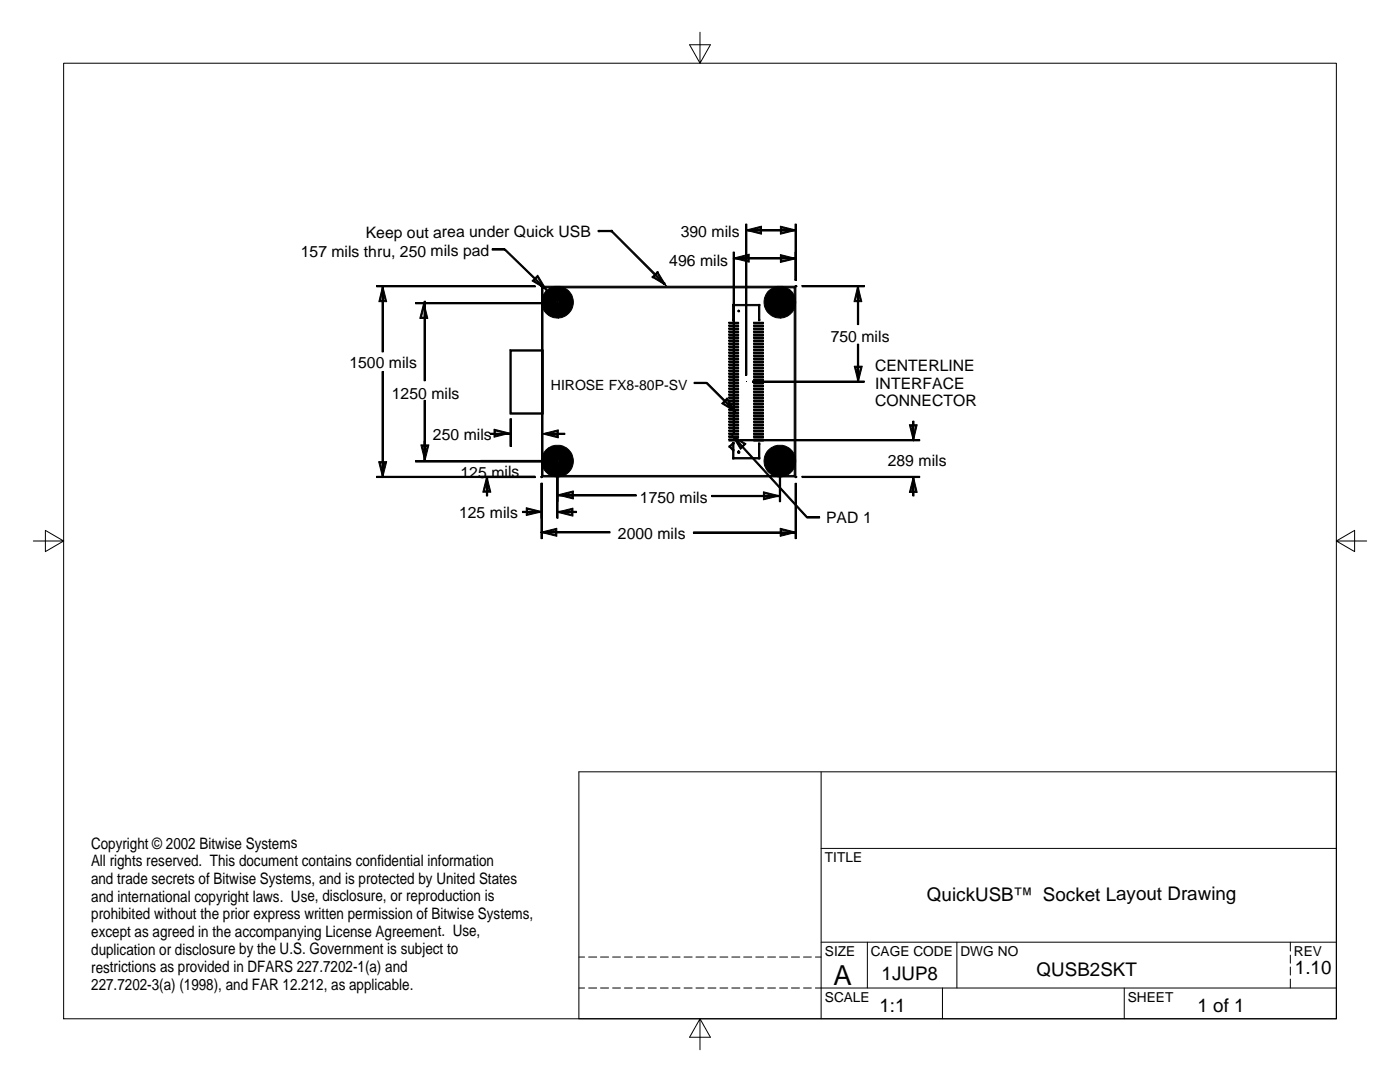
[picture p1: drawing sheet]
<svg xmlns="http://www.w3.org/2000/svg" width="279mm" height="216mm" viewBox="0 0 279 216" stroke-linecap="round" stroke-linejoin="round" font-family="sans-serif">
<g fill="none" stroke="#000" stroke-width=".2">
<path d="M12.7 12.6h254v190.7h-254zM139.7 6.4v6.2l2.1-3.7h-4.2l2.1 3.7M75.1 57h31.7v.2h-31.7zM76.2 57.1h.3v13.1h-.3zM76.4 58.1l.5 1.8h-1zM76.4 57l.8 3.2h-1.6zM98.2 49.7h2.6v.2h-2.6zM100.7 49.9l.1-.2 8.3 8-.1 .2zM106.2 56l1.1-1.1 1.7 2.8zM107.3 55.3l.9 1.7-1.6-1zM108 57l.2 .1v.2l-.3-.1zM108.1 57.1h50.7v38.1h-50.7z"/>
<path d="M108.1 57.1h.1M108.4 57.4h50.1v37.5h-50.1zM119.4 46h.2v.2h-.2zM119.5 46h2.5v.2h-2.5zM121.9 46h.3v.2h-.3zM122.1 46l10.6 10.5-.2 .2-10.5-10.5zM130.1 55.3l1.1-1.1 1.7 2.8zM130.2 55.2h.2v.2h-.2zM130.5 55.2l.7-.6 1 1.7zM131.1 54.3h.3v.2h-.3zM132.4 56.5h.3v.2h-.3zM146.3 50.3h.3v36.3h-.3z"/>
<path d="M146.3 51.5l3.2-.8v1.6zM146.4 51.4h12.4v.3h-12.4zM147.4 51.5l1.9-.4v.9zM148.8 44.7h.3v30.2h-.3zM148.8 45.9l3.2-.8v1.6zM149.2 45.8h9.6v.3h-9.6zM149.8 45.9l1.9-.4v.9zM155.7 50.8l3.3 .8-3.3 .8zM155.7 45.1l3.3 .8-3.3 .8zM156 51.1l1.9 .5-1.9 .5zM156 45.5l1.9 .4-1.9 .5zM158.7 50.3h.2v5.6h-.2z"/>
<path d="M158.7 44.7h.2v11.2h-.2zM158.7 57l.3 .1-.1 .2-.2-.1zM158.8 57.1h.1M160.1 57h12.4v.2h-12.4zM171.1 57.1h.3v7.7h-.3zM171.2 58.1l.5 1.8h-1zM171.2 57l.8 3.2h-1.6zM76.2 74.1h.3v21.1h-.3zM82.9 60.4h27.1v.2h-27.1zM84.6 61.4l.4 1.9h-.9zM84.6 60.4l.8 3.1h-1.6zM84.6 79.9h.3v11.9h-.3z"/>
<path d="M84.6 60.1h.3v15.9h-.3zM101.8 69.8h6.6v12.8h-6.6zM102 70.1h6.2v12.3h-6.2zM111.2 60.2h.2l-.1 .3-.2-.1zM138.5 76.3h2.5v.2h-2.5zM140.9 76.5l.2-.2 5.5 5.4-.3 .2zM145.1 79.4l1.7 2.8-2.8-1.7zM145.5 79.9h1.9v.3h-1.9zM145.5 79.2h1.9v.4h-1.9zM145.5 78.7h1.9v.3h-1.9zM145.5 78.1h1.9v.3h-1.9zM145.5 77.5h1.9v.3h-1.9z"/>
<path d="M145.5 76.9h1.9v.3h-1.9zM145.5 76.3h1.9v.3h-1.9zM145.5 75.7h1.9v.3h-1.9zM145.5 75.1h1.9v.3h-1.9zM145.5 74.5h1.9v.3h-1.9zM145.5 73.9h1.9v.3h-1.9zM145.5 73.3h1.9v.3h-1.9zM145.5 72.7h1.9v.3h-1.9zM145.5 72.1h1.9v.3h-1.9zM145.5 71.5h1.9v.3h-1.9zM145.5 70.9h1.9v.3h-1.9zM145.5 70.3h1.9v.3h-1.9z"/>
<path d="M145.5 69.7h1.9v.3h-1.9zM145.5 69.1h1.9v.3h-1.9zM145.5 68.5h1.9v.3h-1.9zM145.5 67.9h1.9v.3h-1.9zM145.5 67.3h1.9v.3h-1.9zM145.5 66.7h1.9v.4h-1.9zM145.5 66.1h1.9v.3h-1.9zM145.5 65.5h1.9v.3h-1.9zM145.5 64.9h1.9v.3h-1.9zM145.5 64.3h1.9v.3h-1.9zM146.2 60.7h5.4v3.2h-.2v-2.9h-4.9v2.9h-.3zM146.2 60.7h.3v.3h-.3z"/>
<path d="M146.2 63.8h.3v.2h-.3zM147.2 62a.19 .19 0 0 1 .3-.1 .19 .19 0 0 1 0 .3h-.2zM147.4 62.1h.1M150.2 76h22.3v.3h-22.3zM150.4 79.9h2v.3h-2zM150.4 79.2h2v.4h-2zM150.4 78.7h2v.3h-2zM150.4 78.1h2v.3h-2zM150.4 77.5h2v.3h-2zM150.4 76.9h2v.3h-2zM150.4 76.3h2v.3h-2zM150.4 75.7h2v.3h-2z"/>
<path d="M150.4 75.1h2v.3h-2zM150.4 74.5h2v.3h-2zM150.4 73.9h2v.3h-2zM150.4 73.3h2v.3h-2zM150.4 72.7h2v.3h-2zM150.4 72.1h2v.3h-2zM150.4 71.5h2v.3h-2zM150.4 70.9h2v.3h-2zM150.4 70.3h2v.3h-2zM150.4 69.7h2v.3h-2zM150.4 69.1h2v.3h-2zM150.4 68.5h2v.3h-2z"/>
<path d="M150.4 67.9h2v.3h-2zM150.4 67.3h2v.3h-2zM150.4 66.7h2v.4h-2zM150.4 66.1h2v.3h-2zM150.4 65.5h2v.3h-2zM150.4 64.9h2v.3h-2zM150.4 64.3h2v.3h-2zM151.4 60.7h.2v.3h-.2zM151.4 63.8h.2v.2h-.2zM155.5 60.2h.3l-.1 .3h-.2zM170.5 73.1h1.6l-.8 3.1zM170.8 73.3h.9l-.4 1.9z"/>
<path d="M171.1 68.7h.3v7.5h-.3zM75.1 95h31.7v.3h-31.7zM75.6 92.1h1.6l-.8 3.2zM75.9 92.4h.9l-.4 1.8zM82.9 91.9h27.1v.3h-27.1zM84 88.8h1.6l-.8 3.2zM84.3 89h1l-.5 1.9zM84.6 88h.3v3.8h-.3zM95.9 95h10.9v.3h-10.9zM95.9 91.9h14.1v.2h-14.1zM97.1 95.2h.2v3.8h-.2zM97.2 96.1l.4 1.9h-.9z"/>
<path d="M97.2 95l.8 3.2h-1.6zM97.9 86.4h3.8v.3h-3.8zM98.6 85.6l3.2 .8-3.2 .8zM98.8 86l2 .4-2 .5zM101.8 83.6h.2v5.5h-.2zM107.9 95.1l.3-.1v.2l-.2 .1zM107.9 96.4h.3v7h-.3zM107.9 96.4h.3v11.1h-.3zM108.1 95.2h.1M108.2 86.6l3.2-.8v1.6zM108.9 86.4h3.8v.3h-3.8zM109.3 86.6l1.9-.5v.9z"/>
<path d="M111.1 93.3h.3v10.1h-.3zM111.1 93.3h.3v6.8h-.3zM111.1 91.9h.3v.2l-.2 .1zM111.3 98.7h15.7v.3h-15.7zM111.3 98.8l3.1-.8v1.6zM112.3 98.8l1.9-.5v.9zM142 98.8h13.7v.3h-13.7zM144.4 80.5l.7-.7 1 1.6zM145.5 89.1l.7-.8 .2 .2-.6 .6 .6 .6-.2 .2zM145.5 87.7h1.9v.3h-1.9zM145.5 87h1.9v.4h-1.9zM145.5 86.4h1.9v.4h-1.9z"/>
<path d="M145.5 85.9h1.9v.3h-1.9zM145.5 85.3h1.9v.3h-1.9zM145.5 84.7h1.9v.3h-1.9zM145.5 84.1h1.9v.3h-1.9zM145.5 83.5h1.9v.3h-1.9zM145.5 82.8h1.9v.4h-1.9zM145.5 82.3h1.9v.3h-1.9zM145.5 81.7h1.9v.3h-1.9zM145.5 81.1h1.9v.3h-1.9zM145.5 80.5h1.9v.3h-1.9zM145.5 89h.3v.2h-.3zM146.1 86.9l2.8 1.7-1.1 1.1z"/>
<path d="M146.2 88.4h.3v2.9h4.9v-2.8h.2v3.1h-5.4zM146.2 88.3h.3v.3h-.3zM146.2 89.7h.3v.3h-.3zM146.2 91.3h.3v.3h-.3zM146.3 87.3l.2-.2 14.6 16-.1 .2zM146.4 87.8h.1M146.8 87.6l1.7 1-.7 .7zM147.2 90h.4v.4h-.4zM147.4 90.2h.1M147.7 87.7h35.9v.3h-35.9zM150.4 87.7h2v.3h-2zM150.4 87h2v.4h-2z"/>
<path d="M150.4 86.4h2v.4h-2zM150.4 85.9h2v.3h-2zM150.4 85.3h2v.3h-2zM150.4 84.7h2v.3h-2zM150.4 84.1h2v.3h-2zM150.4 83.5h2v.3h-2zM150.4 82.8h2v.4h-2zM150.4 82.3h2v.3h-2zM150.4 81.7h2v.3h-2zM150.4 81.1h2v.3h-2zM150.4 80.5h2v.3h-2zM151.4 91.3h.2v.3h-.2z"/>
<path d="M151.4 88.4h.2v.2h-.2zM152.4 98.1l3.2 .8-3.2 .8zM152.6 98.5l1.9 .4-1.9 .5zM155.5 91.9l.2-.1 .1 .3-.3 .1zM155.5 93.3h.3v6.8h-.3zM158.7 95.1l.2-.1 .1 .2-.3 .1zM158.7 96.4h.2v11.1h-.2zM158.8 95.2h.1M160.1 95h23.5v.3h-23.5zM181.5 84.8h1.5l-.7 3.2zM181.8 85h1l-.5 1.9zM182.2 95.2h.2v3.8h-.2z"/>
<path d="M182.2 84h.2v3.8h-.2zM182.3 96.1l.5 1.9h-1zM182.3 95.1l.7 3.2h-1.5zM6.6 107.9h6.1l-3.6-2.1v4.3l3.6-2.2M104.3 102h3.8v.3h-3.8zM105 101.3l3.2 .8-3.2 .8zM105.3 101.6l1.9 .5-1.9 .5zM107.9 106.2l3.2-.8v1.6zM108.1 106.1h13.7v.2h-13.7zM109 106.2l1.9-.5v1zM111.2 102.2l3.1-.8v1.6zM111.3 102h3.8v.3h-3.8z"/>
<path d="M112.2 102.2l1.9-.5v1zM138.4 106.1h20.4v.3h-20.4zM155.7 105.4l3.2 .8-3.2 .8zM156 105.7l1.9 .5-1.9 .5zM161 103.1h2.6v.3h-2.6zM266.7 107.9l3.6-2.1v4.3l-3.6-2.2h6.1M115.5 154h151.2v49.3h-151.2zM163.9 154v49.3M163.9 169.3h102.8M115.5 197.1h1.2M115.5 191h1.2M117.5 197.1h1.6"/>
<path d="M117.5 191h1.6M119.8 197.1h1.7M119.8 191h1.7M122.3 197.1h1.5M122.3 191h1.5M124.6 197.1h1.6M124.6 191h1.6M127 197.1h1.6M127 191h1.6M129.4 197.1h1.6M129.4 191h1.6M131.8 197.1h1.5"/>
<path d="M131.8 191h1.5M134.2 197.1h1.5M134.2 191h1.5M136.5 197.1h1.6M136.5 191h1.6M138.9 197.1h1.6M138.9 191h1.6M141.3 197.1h1.6M141.3 191h1.6M143.7 197.1h1.5M143.7 191h1.5M146 197.1h1.7"/>
<path d="M146 191h1.7M148.4 197.1h1.6M148.4 191h1.6M150.8 197.1h1.6M150.8 191h1.6M153.2 197.1h1.6M153.2 191h1.6M155.6 197.1h1.6M155.6 191h1.6M157.9 197.1h1.7M157.9 191h1.7M160.4 197.1h1.5"/>
<path d="M160.4 191h1.5M162.7 197.1h104M162.7 191h1.2M163.9 188h102.8M173.1 188v9.1M188.1 197.1v6.2M191 188v9.1M224.4 197.1v6.2M257.5 188v1.8M257.5 190.6v1.6M257.5 193v1.6M257.5 195.4v1.7"/>
<path d="M139.7 203.3l2.1 3.7h-4.2l2.1-3.7v6.2"/>
<circle cx="111.3" cy="60.3" r="3.2"/>
<circle cx="155.6" cy="60.3" r="3.2"/>
<circle cx="111.2" cy="92" r="3.2"/>
<circle cx="155.6" cy="92" r="3.2"/>
</g>
<g fill="#000">
<path d="M76.4 57v1.1l-.5 1.8h1l-.5-1.8v-1.1l.8 3.2h-1.6zM108.1 57.1l.3 .3v37.5h50.1v-37.5h-50.1l-.3-.3h50.7v38.1h-50.7zM108 57l.2 .1v.2l-.3-.1 .2-.1-.2 .1zM100.7 49.9l.1-.2 8.3 8-.1 .2zM106.2 56l1.1-1.1 1.7 2.8-.8-.7-.9-1.7-.7 .7 1.6 1 .8 .7zM122.1 46l10.6 10.5-.2 .2-10.5-10.5zM130.1 55.3l1.1-1.1 1.7 2.8-.7-.7-1-1.7-.7 .6 1.7 1.1 .7 .7zM146.3 51.5h1.1l1.9 .5v-.9l-1.9 .4h-1.1l3.2-.8v1.6zM148.8 45.9h1l1.9 .5v-.9l-1.9 .4h-1l3.2-.8v1.6zM158.7 57l.3 .1-.1 .2-.2-.1h.1h-.1zM155.7 50.8l3.3 .8h-1.1l-1.9-.5v1l1.9-.5h1.1l-3.3 .8zM155.7 45.1l3.3 .8h-1.1l-1.9-.4v.9l1.9-.5h1.1l-3.3 .8z"/>
<path d="M171.2 57v1.1l-.5 1.8h1l-.5-1.8v-1.1l.8 3.2h-1.6zM84.6 60.4v1l-.5 1.9h.9l-.4-1.9v-1l.8 3.1h-1.6zM101.8 69.8l.2 .3v12.3h6.2v-12.3h-6.2l-.2-.3h6.6v12.8h-6.6zM109 58a3.2 3.2 0 0 1 4-.3 3.2 3.2 0 0 1 1.3 3.4 3.2 3.2 0 0 1-2.9 2.4l-.3-3.2 .1 .2 .2-.1-.1-.3-.2 .2 .3 3.2a3.2 3.2 0 0 1-3-1.9 3.2 3.2 0 0 1 .6-3.6zM111.3 60.2v.1zM145.5 79.9h1.9v.3h-1.9zM145.5 79.2h1.9v.4h-1.9zM145.5 78.7h1.9v.3h-1.9zM145.5 78.1h1.9v.3h-1.9zM145.5 77.5h1.9v.3h-1.9zM145.5 76.9h1.9v.3h-1.9zM145.5 76.3h1.9v.3h-1.9z"/>
<path d="M145.5 75.7h1.9v.3h-1.9zM145.5 75.1h1.9v.3h-1.9zM145.5 74.5h1.9v.3h-1.9zM145.5 73.9h1.9v.3h-1.9zM145.5 73.3h1.9v.3h-1.9zM145.5 72.7h1.9v.3h-1.9zM145.5 72.1h1.9v.3h-1.9zM145.5 71.5h1.9v.3h-1.9zM145.5 70.9h1.9v.3h-1.9zM145.5 70.3h1.9v.3h-1.9zM145.5 69.7h1.9v.3h-1.9zM145.5 69.1h1.9v.3h-1.9z"/>
<path d="M145.5 68.5h1.9v.3h-1.9zM145.5 67.9h1.9v.3h-1.9zM145.5 67.3h1.9v.3h-1.9zM145.5 66.7h1.9v.4h-1.9zM145.5 66.1h1.9v.3h-1.9zM145.5 65.5h1.9v.3h-1.9zM145.5 64.9h1.9v.3h-1.9zM145.5 64.3h1.9v.3h-1.9zM146.2 60.7h5.4v3.2h-.2v-2.9h-4.9v2.9h-.3zM147.2 62l.2-.1v.2l.1-.2 .1 .2-.3 .1zM148.9 76.1l.1 .1zM150.4 79.9h2v.3h-2z"/>
<path d="M150.4 79.2h2v.4h-2zM150.4 78.7h2v.3h-2zM150.4 78.1h2v.3h-2zM150.4 77.5h2v.3h-2zM150.4 76.9h2v.3h-2zM150.4 76.3h2v.3h-2zM150.4 75.7h2v.3h-2zM150.4 75.1h2v.3h-2zM150.4 74.5h2v.3h-2zM150.4 73.9h2v.3h-2zM150.4 73.3h2v.3h-2zM150.4 72.7h2v.3h-2z"/>
<path d="M150.4 72.1h2v.3h-2zM150.4 71.5h2v.3h-2zM150.4 70.9h2v.3h-2zM150.4 70.3h2v.3h-2zM150.4 69.7h2v.3h-2zM150.4 69.1h2v.3h-2zM150.4 68.5h2v.3h-2zM150.4 67.9h2v.3h-2zM150.4 67.3h2v.3h-2zM150.4 66.7h2v.4h-2zM150.4 66.1h2v.3h-2zM150.4 65.5h2v.3h-2z"/>
<path d="M150.4 64.9h2v.3h-2zM150.4 64.3h2v.3h-2zM153.2 58.3a3.2 3.2 0 0 1 5.2 .5 3.2 3.2 0 0 1-2.6 4.7l-.3-3.2 .2 .2 .1-.2-.2-.2-.1 .2 .3 3.2a3.2 3.2 0 0 1-3-1.8 3.2 3.2 0 0 1 .4-3.4zM170.5 73.1h1.6l-.8 3.1v-1l.4-1.9h-.9l.5 1.9v1zM75.6 92.1h1.6l-.8 3.2v-1.1l.4-1.8h-.9l.5 1.8v1.1zM84 88.8h1.6l-.8 3.2v-1.1l.5-1.9h-1l.5 1.9v1.1zM97.2 95v1.1l-.5 1.9h.9l-.4-1.9v-1.1l.8 3.2h-1.6zM98.6 85.6l3.2 .8h-1l-2-.4v.9l2-.5h1l-3.2 .8zM107.9 95.1l.3-.1v.2l-.2 .1-.1-.1h.2zM108.1 95.1l.1 .1zM108.2 86.6h1.1l1.9 .4v-.9l-1.9 .5h-1.1l3.2-.8v1.6zM109 89.7a3.2 3.2 0 0 1 5.1 1 3.2 3.2 0 0 1-2.7 4.5l-.3-3.2 .2 .2 .1-.3-.2-.1-.1 .2 .3 3.2a3.2 3.2 0 0 1-3-1.9 3.2 3.2 0 0 1 .6-3.6z"/>
<path d="M111.3 91.9v.1zM111.3 98.8h1l1.9 .4v-.9l-1.9 .5h-1l3.1-.8v1.6zM145.5 87.7h1.9v.3h-1.9zM145.5 87h1.9v.4h-1.9zM145.5 86.4h1.9v.4h-1.9zM145.5 85.9h1.9v.3h-1.9zM145.5 85.3h1.9v.3h-1.9zM145.5 84.7h1.9v.3h-1.9zM145.5 84.1h1.9v.3h-1.9zM145.5 83.5h1.9v.3h-1.9zM145.5 82.8h1.9v.4h-1.9zM145.5 82.3h1.9v.3h-1.9z"/>
<path d="M145.5 81.7h1.9v.3h-1.9zM145.5 81.1h1.9v.3h-1.9zM145.5 80.5h1.9v.3h-1.9zM146.1 86.9l.7 .7 1 1.7 .7-.7-1.7-1-.7-.7 2.8 1.7-1.1 1.1zM145.5 89.1l.7-.8 .2 .2-.6 .6 .6 .6-.2 .2zM140.9 76.5l.2-.2 5.5 5.4-.3 .2zM146.3 87.3l.2-.2 14.6 16-.1 .2zM146.2 88.4h.3v2.9h4.9v-2.8h.2v3.1h-5.4zM145.1 79.4l1.7 2.8-.7-.8-1-1.6-.7 .7 1.7 .9 .7 .8-2.8-1.7zM147.2 90h.2v.3v-.3h.2v.4h-.4zM150.4 87.7h2v.3h-2zM150.4 87h2v.4h-2z"/>
<path d="M150.4 86.4h2v.4h-2zM150.4 85.9h2v.3h-2zM150.4 85.3h2v.3h-2zM150.4 84.7h2v.3h-2zM150.4 84.1h2v.3h-2zM150.4 83.5h2v.3h-2zM150.4 82.8h2v.4h-2zM150.4 82.3h2v.3h-2zM150.4 81.7h2v.3h-2zM150.4 81.1h2v.3h-2zM150.4 80.5h2v.3h-2zM153.4 89.7a3.2 3.2 0 0 1 5.1 1 3.2 3.2 0 0 1-2.7 4.5l-.3-3.2v.2h.2l.1-.2-.2-.2-.1 .2 .3 3.2a3.2 3.2 0 0 1-3-1.9 3.2 3.2 0 0 1 .6-3.6z"/>
<path d="M152.4 98.1l3.2 .8h-1.1l-1.9-.4v.9l1.9-.5h1.1l-3.2 .8zM155.7 91.9v.1zM158.7 95.1l.2-.1 .1 .2-.3 .1v-.1h.1zM182.3 95.1v1l-.5 1.9h1l-.5-1.9v-1l.7 3.2h-1.5zM181.5 84.8h1.5l-.7 3.2v-1.1l.5-1.9h-1l.5 1.9v1.1zM107.9 106.2h1.1l1.9 .5v-1l-1.9 .5h-1.1l3.2-.8v1.6zM105 101.3l3.2 .8h-1l-1.9-.5v1l1.9-.5h1l-3.2 .8zM111.2 102.2h1l1.9 .5v-1l-1.9 .5h-1l3.1-.8v1.6zM155.7 105.4l3.2 .8h-1l-1.9-.5v1l1.9-.5h1l-3.2 .8z"/>
</g>
<g fill="none" stroke="#000" stroke-width=".25">
<path d="M75.1 57.1h31.7M76.4 57.1v13.1M98.2 49.8h2.6M119.5 46.1h2.5M146.4 51.6h12.4M146.4 50.3v36.3M148.9 44.7v30.2M149.2 46h9.6M158.8 44.7v11.2M160.1 57.1h12.4M171.2 57.1v7.7M76.4 74.1v21.1"/>
<path d="M82.9 60.5h27.1M84.8 60.1v15.9M84.8 79.9v11.9M138.5 76.4h2.5M150.2 76.2h22.3M171.2 68.7v7.5M75.1 95.2h31.7M82.9 92.1h27.1M95.9 92h14.1M97.2 95.2v3.8M97.9 86.6h3.8M101.9 83.6v5.5"/>
<path d="M108.1 96.4v11.1M108.9 86.6h3.8M111.3 98.8h15.7M111.3 93.3v10.1M142 99h13.7M147.7 87.8h35.9M155.7 93.3v6.8M158.8 96.4v11.1M160.1 95.2h23.5M182.3 84v3.8M182.3 95.2v3.8M104.3 102.2h3.8"/>
<path d="M108.1 106.2h13.7M111.3 102.2h3.8M138.4 106.3h20.4M161 103.3h2.6"/>
</g>
<text font-size="5.5" x="166.3" y="196.6">A</text>
<g font-size="3.8">
<text x="185" y="179.7">QuickUSB™ Socket Layout Drawing</text>
<text x="175.9" y="195.5">1JUP8</text>
<text x="206.9" y="194.7">QUSB2SKT</text>
<text x="258.4" y="194.4">1.10</text>
<text x="175.5" y="201.8">1:1</text>
<text x="239" y="201.8">1 of 1</text>
</g>
<g font-size="3.1">
<text x="73" y="47.4">Keep out area under Quick USB</text>
<text x="135.8" y="47.4">390 mils</text>
<text x="60" y="51.2">157 mils thru, 250 mils pad</text>
<text x="133.6" y="53.1">496 mils</text>
<text x="165.8" y="68.3">750 mils</text>
<text x="69.7" y="73.5">1500 mils</text>
<text x="174.6" y="74">CENTERLINE</text>
<text x="174.7" y="77.6">INTERFACE</text>
<text x="78.2" y="79.5">1250 mils</text>
<text x="174.7" y="81.1">CONNECTOR</text>
<text x="86.4" y="87.9">250 mils</text>
<text x="91.9" y="95.3">125 mils</text>
<text x="177.2" y="93">289 mils</text>
<text x="127.7" y="100.3">1750 mils</text>
<text x="91.6" y="103.4">125 mils</text>
<text x="123.3" y="107.6">2000 mils</text>
<text x="164.8" y="104.3">PAD 1</text>
<text x="18.2" y="169.4">Copyright © 2002 Bitwise Systems</text>
<text x="18.2" y="172.9">All rights reserved. This document contains confidential information</text>
<text x="18.2" y="176.4">and trade secrets of Bitwise Systems, and is protected by United States</text>
<text x="18.2" y="180">and international copyright laws. Use, disclosure, or reproduction is</text>
<text x="18.2" y="183.5">prohibited without the prior express written permission of Bitwise Systems,</text>
<text x="18.2" y="187">except as agreed in the accompanying License Agreement. Use,</text>
<text x="18.2" y="190.5">duplication or disclosure by the U.S. Government is subject to</text>
<text x="18.2" y="194.1">restrictions as provided in DFARS 227.7202-1(a) and</text>
<text x="18.2" y="197.6">227.7202-3(a) (1998), and FAR 12.212, as applicable.</text>
</g>
<text font-size="2.8" x="109.9" y="77.8">HIROSE FX8-80P-SV</text>
<g font-size="2.7">
<text x="164.6" y="172.1">TITLE</text>
<text x="164.6" y="190.8">SIZE</text>
<text x="173.8" y="190.8">CAGE CODE</text>
<text x="191.7" y="190.8">DWG NO</text>
<text x="258.2" y="190.8">REV</text>
<text x="164.6" y="199.9">SCALE</text>
<text x="225.1" y="199.9">SHEET</text>
</g>
</svg>
